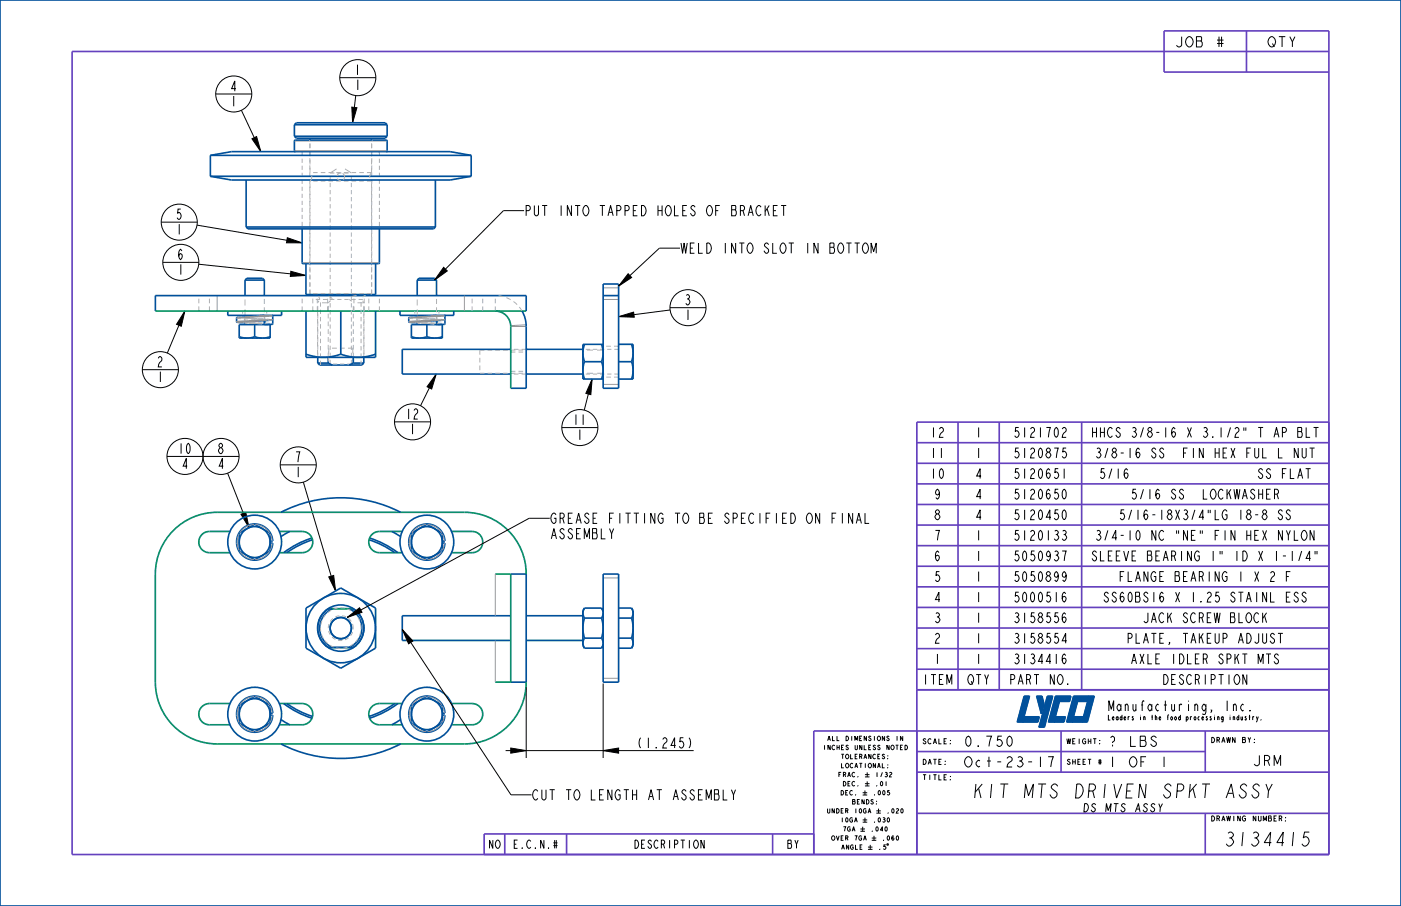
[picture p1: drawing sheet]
<svg xmlns="http://www.w3.org/2000/svg" width="432mm" height="279mm" viewBox="0 0 432 279" stroke-linecap="round" stroke-linejoin="round" font-family="sans-serif">
<path d="M317.3 214.7l-2.1 8h-1.7z" fill="#00509b"/>
<path d="M317.3 214.7l-2.1 8h-1.7z" fill="none" stroke="#00509b" stroke-width=".31"/>
<path d="M315.6 214.7h1.7l-3.8 8z" fill="#00509b"/>
<path d="M315.6 214.7h1.7l-3.8 8z" fill="none" stroke="#00509b" stroke-width=".31"/>
<path d="M315.6 221.1h4.7l-5.1 1.6z" fill="#00509b"/>
<path d="M315.6 221.1h4.7l-5.1 1.6z" fill="none" stroke="#00509b" stroke-width=".31"/>
<path d="M315.2 222.7l5.1-1.6-.4 1.6z" fill="#00509b"/>
<path d="M315.2 222.7l5.1-1.6-.4 1.6z" fill="none" stroke="#00509b" stroke-width=".31"/>
<path d="M322.8 214.7h1.6l-4.2 9.5z" fill="#00509b"/>
<path d="M322.8 214.7h1.6l-4.2 9.5z" fill="none" stroke="#00509b" stroke-width=".31"/>
<path d="M324.4 214.7l-2.5 9.5h-1.7z" fill="#00509b"/>
<path d="M324.4 214.7l-2.5 9.5h-1.7z" fill="none" stroke="#00509b" stroke-width=".31"/>
<path d="M326.9 214.7l-2.1 8h-1.6z" fill="#00509b"/>
<path d="M326.9 214.7l-2.1 8h-1.6z" fill="none" stroke="#00509b" stroke-width=".31"/>
<path d="M325.3 214.7h1.6l-3.7 8z" fill="#00509b"/>
<path d="M325.3 214.7h1.6l-3.7 8z" fill="none" stroke="#00509b" stroke-width=".31"/>
<path d="M325.2 221.1h3.1l-3.5 1.6z" fill="#00509b"/>
<path d="M325.2 221.1h3.1l-3.5 1.6z" fill="none" stroke="#00509b" stroke-width=".31"/>
<path d="M324.8 222.7l3.5-1.6-.4 1.6z" fill="#00509b"/>
<path d="M324.8 222.7l3.5-1.6-.4 1.6z" fill="none" stroke="#00509b" stroke-width=".31"/>
<path d="M326.9 214.7h3.1l-3.5 1.6z" fill="#00509b"/>
<path d="M326.9 214.7h3.1l-3.5 1.6z" fill="none" stroke="#00509b" stroke-width=".31"/>
<path d="M326.5 216.3l3.5-1.6-.4 1.6z" fill="#00509b"/>
<path d="M326.5 216.3l3.5-1.6-.4 1.6z" fill="none" stroke="#00509b" stroke-width=".31"/>
<path d="M330.9 214.7h1.6l-2.1 8z" fill="#00509b"/>
<path d="M330.9 214.7h1.6l-2.1 8z" fill="none" stroke="#00509b" stroke-width=".31"/>
<path d="M330.9 214.7l-.5 8h-1.6z" fill="#00509b"/>
<path d="M330.9 214.7l-.5 8h-1.6z" fill="none" stroke="#00509b" stroke-width=".31"/>
<path d="M332.5 214.7h3.2l-3.6 1.6z" fill="#00509b"/>
<path d="M332.5 214.7h3.2l-3.6 1.6z" fill="none" stroke="#00509b" stroke-width=".31"/>
<path d="M332.1 216.3l3.6-1.6-.5 1.6z" fill="#00509b"/>
<path d="M332.1 216.3l3.6-1.6-.5 1.6z" fill="none" stroke="#00509b" stroke-width=".31"/>
<path d="M337.2 214.7l-2.1 8h-1.6z" fill="#00509b"/>
<path d="M337.2 214.7l-2.1 8h-1.6z" fill="none" stroke="#00509b" stroke-width=".31"/>
<path d="M335.7 214.7h1.5l-3.7 8z" fill="#00509b"/>
<path d="M335.7 214.7h1.5l-3.7 8z" fill="none" stroke="#00509b" stroke-width=".31"/>
<path d="M330.8 221.1h3.2l-3.6 1.6z" fill="#00509b"/>
<path d="M330.8 221.1h3.2l-3.6 1.6z" fill="none" stroke="#00509b" stroke-width=".31"/>
<path d="M330.4 222.7l3.6-1.6-.5 1.6z" fill="#00509b"/>
<path d="M330.4 222.7l3.6-1.6-.5 1.6z" fill="none" stroke="#00509b" stroke-width=".31"/>
<path d="M321.1 214.7l.7 2.4-.8 3z" fill="#00509b"/>
<path d="M321.1 214.7l.7 2.4-.8 3z" fill="none" stroke="#00509b" stroke-width=".31"/>
<path d="M319.5 214.7h1.6l-.1 5.4z" fill="#00509b"/>
<path d="M319.5 214.7h1.6l-.1 5.4z" fill="none" stroke="#00509b" stroke-width=".31"/>
<g fill="none" stroke="#6441be" stroke-width=".51">
<path d="M384.2 9.5v12.7M409.6 15.9h-387.4v247.6h387.4v-254h-50.8v12.7h50.8M282.6 136.5h127M295.3 130.2v82.5M308 130.2v82.5M333.4 130.2v82.5M409.6 130.2h-127v133.3M282.6 155.6h127M282.6 149.2h127M282.6 142.9h127M282.6 174.6h127M282.6 168.3h127"/>
<path d="M282.6 161.9h127M282.6 193.7h127M282.6 187.3h127M282.6 181h127M282.6 212.7h127M282.6 206.4h127M282.6 200h127M282.6 231.8h88.9M282.6 238.1h127M327 225.4v12.7M371.5 225.4v12.7M409.6 225.4h-158.8v38.1"/>
<path d="M155.6 257.2v6.3M174.6 257.2v6.3M238.1 257.2v6.3M250.8 257.2h-101.6v6.3M282.6 250.8h127M371.5 250.8v12.7"/>
</g>
<path d="M108.4 33l1.6 .2-1.3 4.7zM77.6 42.8l1.5-.7 1.3 4.7zM88.6 73.3l4.5 1.6h-4.8zM57 95.9l-1.1 4.7-1.5-.6zM89.6 83.7l4.7 1.2-4.8 .3zM190.7 97.7l4.6-1.4 .2 1.5zM134.4 115.4l-1.4 4.6-1.4-.7zM182.5 116.9l-.4 4.8-1.5-.4zM74.3 158.6l1.5-.6 1 4.7zM101.3 177.9l1.5-.4 .6 4.8z" fill="#000"/>
<g fill="none" stroke="#000" stroke-width=".31">
<path d="M66.5 29h11.1M74.4 34l6 12.8M104.7 24h11.1M108.4 33l1.6 .2-1.3 4.7zM109.6 29.5l-.9 8.4M77.6 42.8l1.5-.7 1.3 4.7zM49.7 68.5h11.1M60.7 69.4l32.4 5.5M88.6 73.3l4.5 1.6h-4.8zM50.2 80.9h11.1M57 95.9l-1.1 4.7-1.5-.6zM57 95.9l-5.4 13"/>
<path d="M61.3 81.5l33 3.4M89.6 83.7l4.7 1.2-4.8 .3zM190.7 97.7l4.6-1.4 .2 1.5zM206.5 94.9h11.1M206.5 95.6l-15.8 2.1M43.9 114h11.1M134.4 115.4l-1.4 4.6-1.4-.7zM134.4 115.4l-4.8 9.7M182.5 116.9l-.4 4.8-1.5-.4zM182.5 116.9l-2.4 9.6M121.6 130.1h11.1M173.2 131.9h11.1"/>
<path d="M51.5 140.8h22.2M70.2 145.9l6.6 16.8M74.3 158.6l1.5-.6 1 4.7zM86.4 143.4h11.1M93.5 148.7l9.9 33.6M101.3 177.9l1.5-.4 .6 4.8z"/>
<circle cx="72" cy="29" r="5.6"/>
<circle cx="110.3" cy="24" r="5.6"/>
<circle cx="55.2" cy="68.5" r="5.6"/>
<circle cx="55.7" cy="80.9" r="5.6"/>
<circle cx="212" cy="94.9" r="5.6"/>
<circle cx="49.4" cy="114" r="5.6"/>
<circle cx="127.2" cy="130.1" r="5.6"/>
<circle cx="178.7" cy="131.9" r="5.6"/>
<circle cx="57" cy="140.8" r="5.6"/>
<circle cx="68.1" cy="140.8" r="5.6"/>
<circle cx="91.9" cy="143.4" r="5.6"/>
</g>
<path d="M0 0h431.8v279.4h-431.8zM319.5 214.7h1.6l.7 2.4-.8 3zM322.8 214.7h1.6l-2.5 9.5h-1.7zM326.5 216.3h3.1l.4-1.6h-4.7l-2.1 8h4.7l.4-1.6h-3.1M326.9 214.7l-2.1 8M330.9 214.7h6.3l-2.1 8h-6.3zM332.1 216.3h3.1M332.5 214.7l-2.1 8M335.7 214.7l-2.2 8M315.6 221.1h4.7l-.4 1.6h-6.4l2.1-8h1.7l-2.1 8M330.8 221.1h3.2" fill="none" stroke="#00509b" stroke-width=".51"/>
<!-- layer: 0_COMPONENTS -->
<g fill="none" stroke="#00915f" stroke-width=".51">
<path d="M47.9 95.9h114.3M152.7 95.9a4.8 4.8 0 0 1 4.7 4.8v19M70.9 163.9h-6.4a3.3 3.3 0 0 0-3.2 3.3 3.3 3.3 0 0 0 3.2 3.2h6.4M86.1 163.9h7a3.3 3.3 0 0 1 3.3 3.3 3.3 3.3 0 0 1-3.3 3.2h-7M124 163.9h-7.1a3.3 3.3 0 0 0-3.2 3.3 3.3 3.3 0 0 0 3.2 3.2h7.1M139.2 163.9h6.3a3.3 3.3 0 0 1 3.3 3.3 3.3 3.3 0 0 1-3.3 3.2h-6.3M152.7 177h4.7v33.4h-4.7M162.2 177a19 19 0 0 0-19.1-19h-76.2a19 19 0 0 0-19 19v33.4a19 19 0 0 0 19 19h76.2a19 19 0 0 0 19.1-19M101.2 199.7h7.7M101.2 187.7h7.7M70.9 217h-6.4a3.3 3.3 0 0 0-3.2 3.2 3.3 3.3 0 0 0 3.2 3.3h6.4M86.1 217h7a3.3 3.3 0 0 1 3.3 3.2 3.3 3.3 0 0 1-3.3 3.3h-7"/>
<path d="M124 217h-7.1a3.3 3.3 0 0 0-3.2 3.2 3.3 3.3 0 0 0 3.2 3.3h7.1M139.2 217h6.3a3.3 3.3 0 0 1 3.3 3.2 3.3 3.3 0 0 1-3.3 3.3h-6.3"/>
</g>
<g fill="none" stroke="#00509b" stroke-width=".51">
<path d="M90.7 38.5l.6-.6h27.4l.6 .6M90.7 38.5v3.5M90.7 38.5h28.6M119.3 38.5v3.5M64.8 47.9v6.5M64.8 54.4l6.5 1.1h67.4l6.5-1.1M64.8 54.4h80.4M64.8 47.9h80.4M64.8 47.9l6.5-1.1h67.4l6.5 1.1M75.9 55.5v14.5M90.7 42l.6 .6h27.4l.6-.6M90.7 42h28.6"/>
<path d="M91 46.8l-.3-.3v-3l.3-.3h28l.3 .3v3l-.3 .3M95.5 42.6v.6M114.5 42.6v.6M134.2 55.5v14.5M145.2 47.9v6.5M75.9 70l.5 .6h57.2l.6-.6M75.9 70h58.3M93.1 70.6v10.4l.3 .3h23.4l.1-10.7M47.9 95.9v-4.7h114.3v4.7M70.2 95.9v1.4h16.6v-1.4M73.4 97.9l-.5 .2v1.1l.5 .2M73.4 97.9h.1"/>
<path d="M73.4 99.4h.1M73.5 99.4h.1M73.5 97.8l-.1 .1M73.5 97.8h.1M73.6 99.4h.1M73.6 97.8h-.1M73.6 97.8h.1M73.7 99.4l1.8 .2M73.7 97.8h-.1M73.8 97.8h-.1M73.9 97.8h-.1M73.9 97.8h.1"/>
<path d="M75.5 86.4v4.8M75.5 97.3v.4M75.5 99.3v.8M75.5 86.4l.6-.6h4.8l.6 .6M75.5 86.4h6M81.5 97.3l-7.6 .5M81.5 86.4v4.8M81.5 98.9v1.2M81.6 98.9l.1 1.2M83.9 97.3l.2 .1-.1 1.2M84 98.6h.1M84 98.6v1.4l-2.3 .1"/>
<path d="M84 98.6l-8.7 .8M94.3 81.3v9.5h21.5v-9.5M94.3 95.9v14.3M95.8 90.8l.3 .4M105 95.9v13.3M114.3 90.8l-.4 .4M115.7 95.9v14.3M123.3 95.9v1.4h16.6v-1.4M126.4 97.9l-.4 .2v1.1l.5 .2M126.5 97.9h-.1M126.5 97.9h.1M126.5 99.4h.1"/>
<path d="M126.6 99.4h.1M126.6 97.8h.1M126.6 99.4l.3 .1M126.8 97.8h-.2M126.8 97.8h.1M126.9 99.5h.1M126.9 99.5l1.7 .1M127 97.8h-.2M127 97.8h.1M128.6 86.4h5.9M128.6 86.4l.6-.6h4.8l.5 .6M128.6 86.4v4.8"/>
<path d="M128.6 97.3v.4M128.6 99.3v.8M129.3 99.2l-.9 .2M129.3 99.2h.1M134.5 97.3l-7.5 .5M134.5 86.4v4.8M134.5 98.9v1.2M134.7 98.9v1.2M137 97.3l.1 .1-.1 1.2M137 98.6h.1M137 98.6v1.4l-2.3 .1M137 98.6l-7.7 .6"/>
<path d="M160.9 95.9l.9 2 .4 2.1v19.7h-4.8M185.9 87.6h4.8v32.1h-4.8zM185.9 91.2h4.8M73.7 103.8l2.4 .5 2.4-.5M73.7 100.1h9.6v4.2h-9.6zM78.5 103.8l2.4 .5 2.4-.5M78.5 100.1v3.7M81.5 100l.2 .1M81.7 100.1h.1M94.3 109.2l.1 .1a15.5 15.5 0 0 0 10.6-.1M94.3 110.2h.1M94.3 110.2h21.4"/>
<path d="M97.9 112l.6 .6h13l.6-.6M97.9 112h3.3M97.9 110.2v1.8M101.2 112l1.2 .6M101.2 110.2v1.8M105 109.2l.1 .1a15.5 15.5 0 0 0 10.6-.1M108.9 112l-1.3 .6M108.9 112h3.2M108.9 110.2v1.8M112.1 110.2v1.8M115.7 110.2h.1M126.8 103.8l2.4 .5 2.4-.5"/>
<path d="M126.8 100.1h9.5v4.2h-9.5zM131.6 103.8l2.3 .5 2.4-.5M131.6 100.1v3.7M134.5 100l.2 .1M134.7 100.1h.1M157.4 107.7h-33.4v7.7h33.4M162.2 115.4h17.4M162.2 107.7h17.4M179.6 106.2v10.7M179.6 116.9h.1M179.7 106.2h6.2M179.7 106.2h-.1"/>
<path d="M180.1 111.5l-.4 2.7 .4 2.7M180.1 106.2l-.4 2.7 .4 2.6M180.1 111.5h5.3M185.4 106.2l.5 2.7-.5 2.6M185.4 111.5l.5 2.7-.5 2.7M185.9 116.9h-6.2M190.7 106.2h4.4v10.7h-4.4M190.7 111.5h3.9M194.6 106.2l.5 2.7-.5 2.6M194.6 111.5l.5 2.7-.5 2.7M86.6 158a40.2 40.2 0 0 1 36.9 0M73.7 164.4l4.8-2.7 4.8 2.7v5.5l-4.8 2.8-4.8-2.8z"/>
<path d="M83.3 166.9h.8l-.1-.9-.5-1.4-.9-1.2-2-1.4-2.2-.4-2.2 .5-1.7 1.2-1.2 1.8-.4 2.2 .5 2.1 1.1 1.7 1.8 1.2 2 .4 2.3-.4 1.9-1.3 .9-1.3 .5-1.3 .2-.9h-.8M89.3 163.9l-2.7 1.6M96.1 165.9a29.2 29.2 0 0 0-8.7 4.5M96.3 166.5a28.6 28.6 0 0 0-7.9 3.9M113.7 166.5a28.6 28.6 0 0 1 8 3.9M113.9 165.9a29.2 29.2 0 0 1 8.7 4.5M120.8 163.9l2.7 1.6M126.8 164.4l4.8-2.7 4.7 2.7v5.5l-4.7 2.8-4.8-2.8zM136.3 166.9h.8l-.1-.9-.5-1.4-.8-1.2-2-1.4-2.3-.4-2.1 .5-1.8 1.2-1.1 1.8-.4 2.2 .4 2.1 1.2 1.7 1.8 1.2 2 .4 2.3-.4 1.9-1.3 .9-1.3 .5-1.3 .1-.9h-.8M157.4 177h4.8v33.4h-4.8M185.9 177h4.8v33.4h-4.8zM94.3 187.5l10.7-6.2 10.7 6.2v12.4l-10.7 6.2-10.7-6.2z"/>
<path d="M101.1 199.7h7.9M101.1 187.7h7.9M101.2 187.7a7.1 7.1 0 0 0 0 12M102.4 187.7a6.5 6.5 0 0 0-3.9 6 6.5 6.5 0 0 0 3.9 6M104.9 197h.3M107.6 187.7a6.5 6.5 0 0 1 3.9 6 6.5 6.5 0 0 1-3.9 6M108.9 187.7a7.1 7.1 0 0 1 0 12M157.4 189.9h-33.4v7.6h33.4M162.2 197.5h17.4M162.2 189.9h17.4M180.1 190.6l-.4 3.1 .4 3.1M180.1 187.5l-.4 1.6 .4 1.5"/>
<path d="M180.1 196.8l-.4 1.5 .4 1.6M180.1 199.9h5.3M180.1 196.8h5.3M180.1 190.6h5.3M180.1 187.5h5.3M180.1 187.5l-.5 .9v10.6l.5 .9M185.4 196.8l.5 1.5-.5 1.6M185.4 190.6l.5 3.1-.5 3.1M185.4 187.5l.5 1.4M185.4 187.5l.5 .9M185.9 188.9v.1M185.9 189l-.5 1.6"/>
<path d="M185.9 199l-.5 .9M190.7 199.9h3.9M190.7 196.8h3.9M190.7 190.6h3.9M190.7 187.5h3.9M194.6 190.6l.5 3.1-.5 3.1M194.6 187.5l.5 1.6-.5 1.5M194.6 196.8l.5 1.5-.5 1.6M194.6 187.5l.5 .8v10.8l-.5 .8M73.7 217.5l4.8-2.8 4.8 2.8v5.5l-4.8 2.7-4.8-2.7zM83.3 219.9h.8l-.1-.8-.5-1.4-.9-1.3-2-1.3-2.2-.4-2.2 .4-1.7 1.3-1.2 1.8-.4 2.1 .5 2.1 1.1 1.8 1.8 1.2 2 .4 2.3-.4 1.9-1.3 .9-1.3 .5-1.3 .2-1h-.8M87.4 217a29.2 29.2 0 0 0 8.7 4.5"/>
<path d="M88.4 217a28.6 28.6 0 0 0 7.9 3.9M121.7 217a28.6 28.6 0 0 1-8 3.9M122.6 217a29.2 29.2 0 0 1-8.7 4.5M126.8 217.5l4.8-2.8 4.7 2.8v5.5l-4.7 2.7-4.8-2.7zM136.3 219.9h.8l-.1-.8-.5-1.4-.8-1.3-2-1.3-2.3-.4-2.1 .4-1.8 1.3-1.1 1.8-.4 2.1 .4 2.1 1.2 1.8 1.7 1.2 2.1 .4 2.3-.4 1.9-1.3 .9-1.3 .5-1.3 .1-1h-.8M86.6 229.4a40.2 40.2 0 0 0 36.9 0M86.6 221.9l2.7 1.6M123.5 221.9l-2.7 1.6"/>
<circle cx="78.5" cy="167.2" r="8.3"/>
<circle cx="78.5" cy="167.2" r="4.8"/>
<circle cx="131.6" cy="167.2" r="8.3"/>
<circle cx="131.6" cy="167.2" r="4.8"/>
<circle cx="105" cy="193.7" r="10.7"/>
<circle cx="105" cy="193.7" r="7.1"/>
<circle cx="105" cy="193.7" r="3.3"/>
<circle cx="78.5" cy="220.2" r="8.3"/>
<circle cx="78.5" cy="220.2" r="4.8"/>
<circle cx="131.6" cy="220.2" r="8.3"/>
<circle cx="131.6" cy="220.2" r="4.8"/>
</g>
<g fill="none" stroke="#9196a0" stroke-width=".31">
<path d="M90.7 46.5h28.6M90.7 43.5h28.6M66.9 91.2v4.7M74.8 97.8h.1M80 99l-4.8 .4 .3 .1M80 99h.1M80.1 99h-.1M81.5 99.9h.1M81.5 97.3l-4.6 .3M82.2 98.8l-9.1 .5 1.7 .2M83.9 97.3l-9.1 .5M84.1 98.5l-11.2 .7"/>
<path d="M84.1 97.4l-11.2 .7M93.1 81h23.8M127.9 97.8h.1M133.1 99l-4.8 .4 .3 .1M133.1 99h.1M133.2 99h-.1M134.5 99.9h.2M134.6 97.3l-4.7 .3M135.3 98.8l-9.1 .5 1.7 .2M137 97.3l-9.1 .5M137.1 98.5l-11.1 .7M137.1 97.4l-11.1 .7"/>
<path d="M143.1 91.2v4.7M185.9 92.3h4.8M185.9 88.8h4.8M157.4 100.7h4.8M162.2 100.2l-4.8 .2M185.9 118.5h4.8M73.7 164.6l-.4 1.2-.2 1.4 .2 1.3 .4 1.2M73.9 170l.8 1 1.1 .8 1.2 .6 1.3 .2M78.3 161.8l-1.3 .2-1.2 .5-1.1 .8-.8 1M78.7 161.8l1.3 .2 1.2 .5 1.1 .8 .8 1M83.1 170l-.8 1-1.1 .8-1.2 .6-1.3 .2M83.3 164.6l.6 2.3"/>
<path d="M83.9 167.5l-.6 2.2M126.8 164.6l-.5 1.2-.1 1.4 .1 1.3 .5 1.2M127 170l.8 1 1.1 .8 1.2 .6 1.3 .2M131.4 161.8l-1.3 .2-1.2 .5-1.1 .8-.8 1M131.7 161.8l1.3 .2 1.3 .5 1 .8 .9 1M136.2 170l-.9 1-1 .8-1.3 .6-1.3 .2M136.3 164.6l.7 2.3M137 167.5l-.7 2.2M152.7 177v12.9M185.9 178.2h4.8M152.7 197.5v12.9M73.7 217.7l-.4 1.2-.2 1.4 .2 1.3 .4 1.2"/>
<path d="M78.3 214.8l-1.3 .2-1.2 .6-1.1 .8-.8 1M78.7 214.8l1.3 .2 1.2 .6 1.1 .8 .8 1M83.3 217.7l.6 2.2M126.8 217.7l-.5 1.2-.1 1.4 .1 1.3 .5 1.2M131.4 214.8l-1.3 .2-1.2 .6-1.1 .8-.8 1M131.7 214.8l1.3 .2 1.3 .6 1 .8 .9 1M136.3 217.7l.7 2.2M185.9 209.2h4.8M73.9 223.1l.8 1 1.1 .8 1.2 .5 1.3 .2M83.1 223.1l-.8 1-1.1 .8-1.2 .5-1.3 .2M83.9 220.5l-.6 2.3M127 223.1l.8 1 1.1 .8 1.2 .5 1.3 .2"/>
<path d="M136.2 223.1l-.9 1-1 .8-1.3 .5-1.3 .2M137 220.5l-.7 2.3"/>
</g>
<g fill="none" stroke="#afafb4" stroke-width=".31">
<path d="M93.1 46.8v1.3M93.1 48.9v1.3M93.1 51.1v1.3M93.1 53.3v1.3M93.1 55.4v1.3M93.1 57.6v1.3M93.1 59.8v1.3M95.4 43.3h.1M95.4 43.3l.1 .1M95.5 43.4h.1M95.5 43.5h.1M95.5 44.4v1.3"/>
<path d="M95.5 46.6v1.3M95.5 48.8v1.3M95.5 51v1.3M95.5 53.2v1.3M95.5 55.4v1.3M95.5 57.6v1.3M95.5 59.8v1.3M95.5 55.8h.1M95.5 44.2v1.5M95.5 46.7v1.5M95.5 49.2v1.5M95.5 51.7v1.5"/>
<path d="M95.5 56.7v1.3M95.5 58.9v1.3M96.1 54.2l-.1 .9-.5 .7M96.5 55.8h1.4M96.5 53.2h1.4M98.9 55.8h1.4M98.9 53.2h1.4M101.2 55.8h1.5M101.2 53.2h1.5M101.8 53.4h.1M101.8 54.2v1.3M101.8 56.4v1.3"/>
<path d="M101.8 58.6v1.3M101.8 53.4h1.3M103.6 55.8h1.4M103.6 53.2h1.4M103.7 52.1l-1.9 1.3M103.9 53.4h1.3M106 55.8h1.4M106 53.2h1.4M106.1 53.4h1.3M106.3 52.1l2 1.3M108.3 53.4h.1M108.3 54.2v1.3"/>
<path d="M108.3 56.4v1.3M108.3 58.6v1.3M108.3 55.8h1.5M108.3 53.2h1.5M110.7 55.8h1.4M110.7 53.2h1.4M113.1 55.8h1.4M113.1 53.2h1.4M114.5 55.8h.1M114.5 53.2l-.5 .8v.8M114.5 44.2v1.5M114.5 46.7v1.5"/>
<path d="M114.5 49.2v1.5M114.5 51.7v1.5M114.5 56.7v1.3M114.5 58.9v1.3M114.6 43.5h.1M114.6 44.4v1.3M114.6 46.6v1.3M114.6 48.8v1.3M114.6 51v1.3M114.6 53.2v1.3M114.6 55.4v1.3M114.6 57.6v1.3"/>
<path d="M114.6 59.8v1.3M114.7 43.3h-.1M114.7 43.2v.1M114.8 43.2h-.1M114.8 43.2h.1M114.9 43.2h-.1M116.9 46.8v1.3M116.9 48.9v1.3M116.9 51.1v1.3M116.9 53.3v1.3M116.9 55.4v1.3M116.9 57.6v1.3"/>
<path d="M116.9 59.8v1.3M93.1 61.9v1.3M93.1 64.1v1.3M93.1 66.3v1.3M93.1 68.4v1.3M93.1 70.6h.1M95.5 62v1.4M95.5 64.2v1.4M95.5 66.4v1.4M95.5 68.6v1.4M95.5 70.9v1.3M95.5 73.1v1.3"/>
<path d="M95.5 75.3v1.3M95.5 77.5v1.3M95.5 79.7v1.3M95.5 61v1.3M95.5 63.2v1.3M95.5 65.4v1.3M95.5 67.6v1.3M95.5 69.7v1.3M95.5 71.9v1.3M95.5 74.1v1.3M95.5 76.2v1.3M95.5 78.4v1.3"/>
<path d="M101.8 60.8v1.3M101.8 63v1.3M101.8 65.1v1.3M101.8 67.3v1.3M101.8 69.5v1.3M101.8 71.7v1.3M101.8 73.9v1.3M101.8 76v1.4M101.8 78.2v1.3M108.3 60.8v1.3M108.3 63v1.3M108.3 65.1v1.3"/>
<path d="M108.3 67.3v1.3M108.3 69.5v1.3M108.3 71.7v1.3M108.3 73.9v1.3M108.3 76v1.4M108.3 78.2v1.3M114.5 61v1.3M114.5 63.2v1.3M114.5 65.4v1.3M114.5 67.6v1.3M114.5 69.7v1.3M114.5 71.9v1.3"/>
<path d="M114.5 74.1v1.3M114.5 76.2v1.3M114.5 78.4v1.3M114.6 79.7v1.3M114.6 62v1.4M114.6 64.2v1.4M114.6 66.4v1.4M114.6 68.6v1.4M114.6 70.9v1.3M114.6 73.1v1.3M114.6 75.3v1.3M114.6 77.5v1.3"/>
<path d="M116.9 61.9v1.3M116.9 64.1v1.3M116.9 66.3v1.3M116.9 68.4v1.3M116.9 70.6h.1M61.3 92.1v1.4M61.3 94.5v1.4M64.5 92.1v1.4M64.5 94.5v1.4M72.9 99.2h.1M72.9 98.1h.1M73 99.2h.1"/>
<path d="M73 98.2h.1M73.1 98.2h.1M73.1 99.2h.1M73.2 99.2h.1M73.2 98.2h.1M73.2 99.2l1 .1M73.2 98.2l1 .1M73.2 97.9h.1M73.3 97.9h-.1M73.3 97.9h.1M73.4 97.9h-.1M74 98.1l1.6 .1"/>
<path d="M74.8 95.9v.8M74.8 99.5l1.2 .1M74.8 97.8l-1.4 .1M75.1 99.4h.2M75.1 98.3l1.4 .1M75.3 99.4h1.2M75.3 99.4h.1M75.3 97.9h.1M75.4 98h.1M75.4 99.3h.1M75.4 98v.8M75.4 99.2h.1"/>
<path d="M75.4 98v.1M75.4 98.1h.1M75.4 99.2v.1M75.4 97.9h.1M75.5 97.9h.1M75.5 98.1h.1M75.5 92.4v1.8M75.5 95.4v1.9M75.5 98.4l.1 .9M75.5 99.6h.1M75.5 98h.1M75.5 97.8h.1"/>
<path d="M75.6 98.1h.1M75.6 99.3h.1M75.6 99.5h.1M75.6 99.6h.6M75.7 98.1l1.6 .2M75.7 99.3l.7 .1M75.7 99.5l.2 .1M75.7 98h.1M75.7 98h.2M75.8 98h.1M75.9 99.6h.1M75.9 98h.3"/>
<path d="M75.9 98h.1M76 99.6h.1M76 99.6h.2M76.1 99.6h.2M76.2 98l.7 .1M76.3 99.6h.1M76.3 98h.1M76.4 99.4l.9 .1M76.5 98.1h.1M76.7 98.2l1.6 .1M76.7 99.6l.5 .1M76.7 98.1h.4"/>
<path d="M76.9 99.7h.1M76.9 97.6l-1.4 .2M77 98.1h.1M77.1 99.6l1.3 .1M77.2 99.7l1.1 .1M77.2 98.1l2.1 .2M77.3 98.3h.1M77.3 99.5h.1M77.4 99.5h1.3M77.4 98.4l1.3 .1M78.5 99.8h.2M78.5 98.9l-1.9 .1"/>
<path d="M78.5 97.7l-1.9 .1M78.5 98.4h.1M78.5 99.6h.1M78.5 98.4l1.8 .1M78.5 99.6l1.8 .1M78.8 99.8h.6M79.3 99.8l.7 .1M79.3 99.7l1.4 .1M79.4 98.3l1.4 .1M79.6 99.5l1.3 .1M79.6 98.5l1.3 .1M79.6 98.3h.4"/>
<path d="M79.8 98.8h-.1M79.8 97.6h-.1M79.8 99.9h.4M80.1 99.9h.7M80.3 98.3l.4 .1M80.7 98.4h.1M80.8 98.4h.8M80.8 98.4h.2M80.8 98.4h.1M80.9 98.4h.1M81.2 98.7l-1.4 .1M81.2 97.5l-1.4 .1"/>
<path d="M81.2 98.6v.1M81.2 97.4v.1M81.3 98.9h-.5M81.3 98.8v.1M81.4 98.8h-.1M81.4 98.8h.1M81.4 98.6h-.2M81.4 97.4h-.2M81.5 98.8h-.1M81.5 98.6h-.1M81.5 97.4h-.1M81.5 92.2v1.5"/>
<path d="M81.5 94.8v1.5M81.5 97.3v1.6M81.5 98.5h.1M81.5 98.7h.1M81.5 98.8h.1M81.5 98.6h.1M81.5 97.4h.1M81.6 98.6h-.1M81.6 97.4h-.1M81.6 98.5h.1M81.6 97.2h-.1M81.6 97.4h.1"/>
<path d="M81.6 98.6h.1M81.6 98.8h-.1M81.6 97.8v.8M81.6 98.7v.1M81.6 97.3v.1M81.6 98.7h.1M81.6 97.3h.1M81.6 98.8h.1M81.6 99.8l1.4 .1M81.6 97.2h.1M81.7 98.5h.1M81.7 97.2h.1"/>
<path d="M81.7 98.8h.1M81.7 98.7h.1M81.7 98.4h.3M81.8 98.5h.1M81.8 98.7h.1M81.8 97.2h1.2M81.8 99.6h.1M81.8 98.6h.1M81.9 99.6l1.2 .1M81.9 98.6l1.2 .1M82.1 98.4h.1M82.1 98.4l.3 .1"/>
<path d="M82.2 95.9v.8M82.2 98.5h.4M82.4 98.5h.2M82.4 98.5h.4M82.4 98.5h.1M82.5 98.5h.1M82.6 98.6h1.3M82.6 98.5h.1M82.7 98.5h.1M82.7 98.5h.2M82.8 98.5h.5M83.1 99.7h.1"/>
<path d="M83.1 98.7h.1M83.3 98.5h.1M83.4 98.5l.2 .1M83.4 98.7l-.5 .1M83.4 98.7h.1M83.5 98.7h-.1M83.5 98.7h.1M83.6 98.6h.1M83.6 98.7h-.1M83.6 98.7h.1M83.7 98.7h-.1M83.7 98.7h.1"/>
<path d="M83.8 98.6h.1M83.8 98.7h.1M83.9 98.6h.1M83.9 98.7h-.1M83.9 98.7h.1M83.9 98.7h-1.3M84 98.6h.1M84.1 98.8h.1M84.1 99.8h.1M93.1 92.1v1.4M93.1 94.5v1.4M95.2 81.3h.1"/>
<path d="M95.3 81.3h.1M95.4 81.2l-.1 .1M95.4 81.2h.1M95.5 82.2v1.5M95.5 84.6v1.5M95.5 87v1.4M95.5 89.4v1.4M95.5 80.6v1.3M95.5 82.7v1.4M95.5 84.9v1.3M95.5 87.1v1.3M95.5 89.3v1.3"/>
<path d="M95.6 90.7l.2 .1M96.4 92.1v1.4M96.4 94.5v1.4M96.5 90.6h1.4M97.3 92.3h1.4M97.8 92.1v1.4M97.8 94.5v1.4M97.9 95.9v1.4M97.9 98.3v1.4M97.9 93.4h.1M97.9 94.3v1.5M97.9 96.7v1.5"/>
<path d="M97.9 99.1v1.5M98 91.4l.5 .9M98.3 92.8l-.4 .6M98.8 92.3h.1M98.8 93.2v1.4M98.8 95.5v1.3M98.8 97.7v1.4M98.8 100v1.3M98.9 90.6h1.4M99.2 93.4h2M99.5 92.3h1.4M101 92.1v1.4"/>
<path d="M101 94.5v1.4M101.2 93.4h.1M101.2 94.3v1.5M101.2 96.7v1.5M101.2 99.1v1.5M101.2 91.3h.1M101.2 90.6h1.5M101.2 91.3l.1 .1M101.3 91.4h.1M101.4 91.4l.1 .1M101.5 91.5h.1M101.6 91.5h.1"/>
<path d="M101.7 91.5h.1M101.7 91.5l.1 .1M101.7 92.3h1.4M101.8 80.4v1.3M101.8 82.6v1.3M101.8 84.8v1.3M101.8 87v1.3M101.8 89.1v1.4M101.8 91.3v1.3M101.8 93.5v1.3M101.8 95.7v1.3M101.8 97.9v1.3"/>
<path d="M101.8 91.6h.1M101.8 91.6l.1 .1M101.8 92.8l-.6 .6M101.9 92.7l-.1 .1M101.9 91.7h.1M102 91.7h.1M102 91.8h.1M102.1 91.8h.1M102.1 91.8v.1M102.2 91.9h.1M102.2 91.9v.1M102.2 92h.1"/>
<path d="M102.3 92h.1M102.3 92.1h.1M102.4 92.1h.1M102.4 92.1v.1M102.4 92.2h.1M102.4 92.3h.1M103.6 90.6h1.4M103.9 92.3h1.3M106 90.6h1.4M106.1 92.3h1.3M107.7 92.3l.7 .6M107.7 92.3h.1"/>
<path d="M108.3 80.4v1.3M108.3 82.6v1.3M108.3 84.8v1.3M108.3 87v1.3M108.3 89.1v1.4M108.3 91.3v1.3M108.3 93.5v1.3M108.3 95.7v1.3M108.3 97.9v1.3M108.3 92.3h1.3M108.3 91.5v.1M108.3 90.6h1.5"/>
<path d="M108.4 91.5h-.1M108.4 91.5h.1M108.5 91.5h-.1M108.5 91.5h.1M108.6 91.4l-.1 .1M108.6 91.4h.1M108.7 91.4h-.1M108.7 91.4h.1M108.9 91.3l-.2 .1M108.9 93.4h.1M108.9 94.3v1.5M108.9 96.7v1.5"/>
<path d="M108.9 99.1v1.5M108.9 91.3h.1M109 91.3h-.1M109 91.3h.1M109.1 91.3h-.1M109.1 92.1v1.4M109.1 94.5v1.4M109.1 91.2v.1M109.2 91.2h-.1M109.2 91.2h.1M109.3 91.2h-.1M109.3 91.2h.1"/>
<path d="M109.4 91.2h-.1M109.4 91.2h.1M109.5 91.2h-.1M109.5 91.2h.1M109.6 91.2h-.1M109.6 91.2h.1M109.7 91.2h-.1M109.7 91.2h.1M109.8 91.2h-.1M109.8 91.2h.1M109.9 91.2h-.1M110.2 93.4h1.9"/>
<path d="M110.5 92.3h1.3M110.7 90.6h1.4M111.3 92.3h.1M111.3 93.2v1.4M111.3 95.5v1.3M111.3 97.7v1.4M111.3 100v1.3M111.8 92.8l.3 .6M112.1 93.4h.1M112.1 94.3v1.5M112.1 96.7v1.5M112.1 99.1v1.5"/>
<path d="M112.2 95.9v1.4M112.2 98.3v1.4M112.3 92.1v1.4M112.3 94.5v1.4M112.7 91.2l-.9 .4M113.7 92.1v1.4M113.7 94.5v1.4M114.4 90.7l-.1 .1M114.5 89.3v1.3h-1.4M114.5 80.6v1.3M114.5 82.7v1.4M114.5 84.9v1.3"/>
<path d="M114.5 87.1v1.3M114.6 82.2v1.5M114.6 84.6v1.5M114.6 87v1.4M114.6 89.4v1.4M114.6 81v.1M114.6 81.1h.1M114.6 81.1v.1M114.6 81.2h.1M116.9 92.1v1.4M116.9 94.5v1.4M126 99.2h.1"/>
<path d="M126 98.1h.1M126 98.1v.1M126.1 99.2h.1M126.1 98.2h.1M126.2 99.2h.1M126.2 98.2h.1M126.3 99.2h.1M126.3 98.2h.1M126.3 99.2l1 .1M126.3 98.2l1 .1M126.3 97.9h.1M126.4 97.9h-.1"/>
<path d="M126.4 97.9h.1M126.5 97.9h-.1M126.5 97.9h.1M127.1 98.1l1.6 .1M127.9 95.9v.8M127.9 99.5l1.2 .1M127.9 97.8l-1.4 .1M128.2 99.4h1.3M128.2 98.3l1.3 .1M128.4 97.9h.1M128.4 98h.1M128.5 99.3h-.1"/>
<path d="M128.5 99.3h.1M128.5 98v.8M128.5 99.2h.1M128.5 98v.1M128.5 98.1h.1M128.5 97.9h.1M128.6 97.9h.1M128.6 99.3h.1M128.6 98.1h.1M128.6 99.6h.1M128.6 92.4v1.8M128.6 95.4v1.9"/>
<path d="M128.6 98.4v.9M128.6 98h.1M128.6 97.8h.1M128.6 99.5h.1M128.7 99.6h.6M128.7 99.5l.4 .1M128.7 98.1h.1M128.7 99.3h.1M128.8 98.1l.2 .1M128.8 99.3l.2 .1M128.8 98h.1M128.9 98h.1"/>
<path d="M129 98.2h.1M129 99.4h.1M129 98l.5 .1M129 98h.1M129 98.2l1.4 .1M129 99.4h.5M129.1 99.6h.1M129.1 99.6h.2M129.3 99.6h.1M129.3 98h.1M129.4 99.6h.1M129.5 99.4l.9 .1"/>
<path d="M129.5 98.1h.4M129.6 98.1h.1M129.8 98.2l1.6 .1M129.8 99.6h.1M129.8 99.6l.5 .1M129.8 98.1h.4M129.9 97.6l-1.3 .2M130.1 98.1h.1M130.1 99.6l1.4 .1M130.2 99.7h.5M130.3 98.1h.3M130.4 98.3h.1"/>
<path d="M130.4 99.5h.1M130.4 99.5h1.4M130.4 98.4l1.4 .1M130.6 99.7l1.2 .1M130.7 98.1l1.7 .2M131.6 98.9l-1.9 .1M131.6 97.7l-1.9 .1M131.6 98.4h.1M131.6 99.6h.1M131.6 98.4l1.8 .1M131.6 99.6l1.8 .1M131.9 99.8h.5"/>
<path d="M132.4 99.8l.7 .1M132.4 99.7l1.4 .1M132.5 98.3l1.3 .1M132.7 99.5l1.3 .1M132.7 98.5l1.3 .1M132.7 98.3h.4M132.9 99.9h.4M133.2 98.3h.1M133.2 99.9h.6M133.2 98.3l.6 .1M133.3 98.3h.1M133.7 99.9h.2"/>
<path d="M133.8 98.4h.1M133.8 98.4h.8M133.8 98.4h.3M133.9 98.4h.1M134 98.4h.1M134.4 98.8l-.5 .1M134.5 98.8h-.1M134.5 98.6l-1.7 .2M134.5 97.4l-1.7 .2M134.5 98.8h.1M134.5 92.2v1.5M134.5 94.8v1.5"/>
<path d="M134.5 97.3v1.6M134.5 98.5h.1M134.6 98.7h.1M134.6 98.6h-.1M134.6 97.4h-.1M134.6 98.5h.1M134.6 97.4h.1M134.6 98.6h.1M134.6 98.8h-.1M134.6 97.2h.1M134.6 98.8h.1M134.7 97.2h-.1"/>
<path d="M134.7 97.4h-.1M134.7 97.8v.8M134.7 98.6h-.1M134.7 98.7v.1M134.7 98.5h.1M134.7 97.4h.1M134.7 97.3v.1M134.7 98.7h.1M134.7 97.3h.1M134.7 98.8h-.1M134.7 99.8l1.4 .1M134.7 98.6h.1"/>
<path d="M134.7 98.8h.1M134.7 97.2h.1M134.8 97.2h.1M134.8 98.8h.1M134.8 98.7h.1M134.8 98.4h.2M134.8 97.2h-.1M134.8 98.5h.1M134.8 97.2h1.3M134.9 99.6h.1M134.9 98.6h.1M134.9 99.6l1.3 .1"/>
<path d="M134.9 98.6l1.3 .1M135.2 98.4h.1M135.2 98.4l.2 .1M135.3 98.5h.1M135.3 95.9v.8M135.4 98.5h.3M135.5 98.5h.1M135.5 98.5h.4M135.6 98.5h.1M135.7 98.6h1.3M135.7 98.5h.1M135.8 98.5h.1"/>
<path d="M135.8 98.5h.6M136.1 97.2h.1M136.2 99.7h.1M136.2 98.7h.1M136.4 98.5h.1M136.5 98.7l-.6 .1M136.5 98.7h.1M136.5 98.5h.1M136.6 98.5v.1M136.6 98.6h.2M136.7 98.7h-.2M136.7 98.7h.1"/>
<path d="M136.8 98.6h.1M136.8 98.7h-.1M136.8 98.7h.1M136.9 98.6h.1M136.9 98.7h.1M137 98.7h-1.3M137 98.6h.1M145.5 92.1v1.4M145.5 94.5v1.4M148.8 92.1v1.4M148.8 94.5v1.4M152.7 92.1v1.4"/>
<path d="M152.7 94.5v1.4M153.6 91.2l1.5 .3M156.1 91.8l1.3 .6M158.3 93l1.1 .9M160.1 94.7l.8 1.2M73.7 103.8l1.4 .4M77.6 104.1l-1.5 .2M78.5 103.8l1.2 .4M79.7 104.2h.1M79.7 104.2h.2M81.7 100.1h.1M82.3 104.1l-1.4 .2"/>
<path d="M82.3 104.1h.1M97.9 100.7v1.4M97.9 103.1v1.4M97.9 105.4v1.5M97.9 107.8v1.5M97.9 101.5v1.5M97.9 104v1.4M97.9 106.4v1.4M97.9 108.8v1.4M98.8 102.2v1.4M98.8 104.5v1.3M98.8 106.7v1.4"/>
<path d="M98.8 109v1.3M98.8 111.2v1.4M101.2 101.5v1.5M101.2 104v1.4M101.2 106.4v1.4M101.2 108.8v1.4M101.2 112.6h.1M101.3 110l-.1 1.5M101.4 107.4l-.1 1.5M101.8 100.1v1.3M101.8 102.2v1.3M101.8 104.4v1.3"/>
<path d="M101.8 106.6v1.3M101.8 108.8v1.3M101.8 111v1.5M102.3 107.4h1.5M102.6 112.3h1.3M104.8 107.4h1.5M104.8 112.3h1.3M107 112.3h1.3M107.2 107.4h1.5l.1 1.5M108.3 112.3v.2M108.3 100.1v1.3M108.3 102.2v1.3"/>
<path d="M108.3 104.4v1.3M108.3 106.6v1.3M108.3 108.8v1.3M108.3 111v1.3M108.8 110v1.5M108.9 101.5v1.5M108.9 104v1.4M108.9 106.4v1.4M108.9 108.8v1.4M111.3 102.2v1.4M111.3 104.5v1.3M111.3 106.7v1.4"/>
<path d="M111.3 109v1.3M111.3 111.2v1.4M112.1 101.5v1.5M112.1 104v1.4M112.1 106.4v1.4M112.1 108.8v1.4M112.2 100.7v1.4M112.2 103.1v1.4M112.2 105.4v1.5M112.2 107.8v1.5M126.8 103.8l1.2 .4M128 104.2h.1"/>
<path d="M128 104.2h.2M130.6 104.1l-1.4 .2M130.6 104.1h.1M131.6 103.8l1.1 .4M132.7 104.2h.1M132.8 104.2h.2M134.5 100h.1M134.7 100.1h.1M135.4 104.1l-1.5 .2M135.4 104.1h.1M147.9 115.1h1.4M147.9 110.4v1.4"/>
<path d="M147.9 112.7v1.5M149.3 108h-1.4v1.4M150.3 115.1h1.4M150.3 108h1.4M152.7 115.1h1.4M152.7 108h1.4M155 115.1h1.5M155 108h1.5M157.4 114.5h1.4M157.4 108.6h1.4M157.4 115.1h1.4M157.4 108h1.4"/>
<path d="M158.4 115.4h1.4M158.4 107.7h1.4M159.8 114.5h1.4M159.8 108.6h1.4M159.8 115.1h1.4M159.8 108h1.4M160.8 115.4h1.4M160.8 107.7h1.4M180.5 115.4h1.4M180.5 107.7h1.4M180.9 115.1h1.9M180.9 108h1.9"/>
<path d="M182.7 115.4h1.4M182.7 107.7h1.4M184 115.1h1.9M184 108h1.9M184.9 115.4h1.4M184.9 107.7h1.4M186.8 116.3h1.5M186.8 106.8h1.5M187.1 115.4h1.4M187.1 107.7h1.4M189.2 116.3h1.5M189.2 106.8h1.5"/>
<path d="M189.3 115.4h1.4M189.3 107.7h1.4"/>
</g>
<path d="M106.2 54.5a1.19 1.19 0 0 0-1.7-1.1 1.19 1.19 0 0 0-.3 2 1.19 1.19 0 0 0 2-.5v-.4M108.9 193.7a3.8 3.8 0 0 0-5.6-3.4 3.8 3.8 0 0 0-.6 6.4 3.8 3.8 0 0 0 6.1-2.2l.1-.8M111.3 193.7a6.2 6.2 0 0 0-9.1-5.6 6.2 6.2 0 0 0-.9 10.7 6.2 6.2 0 0 0 9.9-4.1l.1-1" fill="none" stroke="#afafb4" stroke-width=".31" stroke-dasharray="1.3 .9" stroke-linecap="butt"/>
<!-- layer: 1__REF_DIMS -->
<path d="M157.4 230.7l4.8 .8-4.8 .8zM185.9 231.5l4.8-.8v1.6z" fill="#000"/>
<path d="M162.2 212v21.8M185.9 210.8v23M155.8 231.5h58M157.4 230.7l4.8 .8-4.8 .8zM185.9 231.5l4.8-.8v1.6z" fill="none" stroke="#000" stroke-width=".31"/>
<!-- layer: 2_ALL_NOTES -->
<g fill="none" stroke="#000" stroke-width=".31">
<path d="M161.5 65h-6.3l-21.3 21.4M209.6 76.5h-6.4l-12.5 11.7M240.7 63.4h1.6M136.7 82.4l1.2 1.2-4 2.8zM193.6 84.4l1.1 1.2-4 2.6zM169.4 159.8h-6.3l-56.1 30.6M266.6 158.2v3.2h1.3M107 190.4l3.8-3 .8 1.4zM124 194.1l3.3 3.6-1.4 .8zM124 194.1l33.5 51h6.3M266.6 238.9h1.4M266.6 239.6h1.4"/>
<path d="M267.3 238.2v1.4M388.7 222.1h.1M265.2 255.7h1.4M265.2 256.3h1.4M265.9 244.5h1.4M265.9 245.2h1.4M265.9 252.9h1.4M265.9 253.6h1.4M265.9 255v1.3M266.6 241.7h1.4M266.6 242.4h1.4M266.6 243.8v1.4"/>
<path d="M266.6 252.2v1.4M267.3 241v1.4M268.7 258.4h1.4M268.7 259.1h1.4M269.4 257.7v1.4M270.1 250.1h1.4M270.1 250.8h1.4M270.8 249.4v1.4M267.5 261.2h1.4M267.5 261.9h1.4M268.2 260.5v1.4M273.3 260.3l.4-.1 .1 .3-.3 .2z"/>
</g>
<path d="M136.7 82.4l1.2 1.2-4 2.8zM193.6 84.4l1.1 1.2-4 2.6zM107 190.4l3.8-3 .8 1.4zM124 194.1l3.3 3.6-1.4 .8z" fill="#000"/>
<g font-size="5.6">
<text x="300.6" y="246.1">KIT MTS DRIVEN SPKT ASSY</text>
<text x="377.3" y="260.9">3134415</text>
</g>
<g font-size="4.1">
<text x="362" y="14.5">JOB</text>
<text x="374.4" y="14.5">#</text>
<text x="390.5" y="14.5">QTY</text>
<text x="109.1" y="23.1">1</text>
<text x="70.8" y="28.1">4</text>
<text x="109.2" y="27.7">1</text>
<text x="70.9" y="32.8">1</text>
<text x="54" y="67.7">5</text>
<text x="161.5" y="66.5">PUT INTO TAPPED HOLES OF BRACKET</text>
<text x="54.1" y="72.3">1</text>
<text x="54.5" y="80.1">6</text>
<text x="209.6" y="78.1">WELD INTO SLOT IN BOTTOM</text>
<text x="54.6" y="84.7">1</text>
<text x="210.8" y="94">3</text>
<text x="210.9" y="98.7">1</text>
<text x="48.2" y="113.2">2</text>
<text x="48.3" y="117.8">1</text>
<text x="124.8" y="129.2">12</text>
<text x="176.4" y="131">11</text>
<text x="126" y="133.9">1</text>
<text x="177.6" y="135.6">1</text>
<text x="54.7" y="139.9">10</text>
<text x="66.9" y="139.9">8</text>
<text x="90.7" y="142.5">7</text>
<text x="55.9" y="144.5">4</text>
<text x="67" y="144.5">4</text>
<text x="90.8" y="147.2">1</text>
<text x="169.4" y="161.4">GREASE FITTING TO BE SPECIFIED ON FINAL</text>
<text x="169.4" y="166.2">ASSEMBLY</text>
<text x="341.3" y="219.3">Manufacturing, Inc.</text>
<text x="196" y="230.7">(1.245)</text>
<text x="296.9" y="230.2">0.750</text>
<text x="341.3" y="230.2">?</text>
<text x="347.5" y="230.2">LBS</text>
<text x="296.9" y="236.5">Oct-23-17</text>
<text x="341.3" y="236.5">1</text>
<text x="347.5" y="236.5">OF</text>
<text x="356.8" y="236.5">1</text>
<text x="385.9" y="236.1">JRM</text>
<text x="163.8" y="246.7">CUT TO LENGTH AT ASSEMBLY</text>
</g>
<g font-size="4">
<text x="286.5" y="134.9">12</text>
<text x="300.4" y="134.9">1</text>
<text x="312.4" y="134.9">5121702</text>
<text x="337" y="134.9">HHCS 3/8-16 X 3.1/2&quot; T AP BLT</text>
<text x="286.5" y="141.2">11</text>
<text x="300.4" y="141.2">1</text>
<text x="312.4" y="141.2">5120875</text>
<text x="338.2" y="141.2">3/8-16 SS</text>
<text x="364.3" y="141.2">FIN HEX FUL L NUT</text>
<text x="286.5" y="147.6">10</text>
<text x="300.4" y="147.6">4</text>
<text x="312.4" y="147.6">5120651</text>
<text x="339.4" y="147.6">5/16</text>
<text x="386.9" y="147.6">SS FLAT</text>
<text x="287.7" y="153.9">9</text>
<text x="300.4" y="153.9">4</text>
<text x="312.4" y="153.9">5120650</text>
<text x="348.9" y="153.9">5/16 SS</text>
<text x="370.3" y="153.9">LOCKWASHER</text>
<text x="287.7" y="160.3">8</text>
<text x="300.4" y="160.3">4</text>
<text x="312.4" y="160.3">5120450</text>
<text x="345.3" y="160.3">5/16-18X3/4&quot;LG 18-8 SS</text>
<text x="287.7" y="166.6">7</text>
<text x="300.4" y="166.6">1</text>
<text x="312.4" y="166.6">5120133</text>
<text x="338.2" y="166.6">3/4-10 NC &quot;NE&quot; FIN HEX NYLON</text>
<text x="287.7" y="173">6</text>
<text x="300.4" y="173">1</text>
<text x="312.4" y="173">5050937</text>
<text x="337" y="173">SLEEVE BEARING 1&quot; ID X 1-1/4&quot;</text>
<text x="287.7" y="179.3">5</text>
<text x="300.4" y="179.3">1</text>
<text x="312.4" y="179.3">5050899</text>
<text x="345.3" y="179.3">FLANGE BEARING 1 X 2 F</text>
<text x="287.7" y="185.7">4</text>
<text x="300.4" y="185.7">1</text>
<text x="312.4" y="185.7">5000516</text>
<text x="340.6" y="185.7">SS60BS16 X 1.25 STAINL ESS</text>
<text x="287.7" y="192">3</text>
<text x="300.4" y="192">1</text>
<text x="312.4" y="192">3158556</text>
<text x="352.5" y="192">JACK SCREW BLOCK</text>
<text x="287.7" y="198.4">2</text>
<text x="300.4" y="198.4">1</text>
<text x="312.4" y="198.4">3158554</text>
<text x="347.7" y="198.4">PLATE, TAKEUP ADJUST</text>
<text x="287.7" y="204.7">1</text>
<text x="300.4" y="204.7">1</text>
<text x="312.4" y="204.7">3134416</text>
<text x="348.9" y="204.7">AXLE IDLER SPKT MTS</text>
<text x="284.2" y="211.1">ITEM</text>
<text x="298.1" y="211.1">QTY</text>
<text x="311.2" y="211.1">PART NO.</text>
<text x="358.4" y="211.1">DESCRIPTION</text>
</g>
<g font-size="3.3">
<text x="333.8" y="250.4">DS MTS ASSY</text>
<text x="150.4" y="261.6">NO</text>
<text x="158.2" y="261.6">E.C.N.#</text>
<text x="195.5" y="261.6">DESCRIPTION</text>
<text x="242.5" y="261.6">BY</text>
</g>
<g font-size="2.1">
<text x="341.3" y="222.1">Leaders in the food processing industry.</text>
<text x="284.2" y="229.4">SCALE:</text>
<text x="328.6" y="229.4">WEIGHT:</text>
<text x="373.1" y="229">DRAWN</text>
<text x="382.4" y="229">BY:</text>
<text x="284.2" y="235.8">DATE:</text>
<text x="328.6" y="235.8">SHEET</text>
<text x="338" y="235.8">#</text>
<text x="284.2" y="240.5">TITLE:</text>
<text x="373.1" y="253.2">DRAWING</text>
<text x="385.5" y="253.2">NUMBER:</text>
</g>
<g font-size="1.8">
<text x="253.8" y="231.2">INCHES</text>
<text x="255.1" y="228.4">ALL</text>
<text x="259.2" y="234">TOLERANCES:</text>
<text x="260.6" y="228.4">DIMENSIONS</text>
<text x="263.3" y="231.2">UNLESS</text>
<text x="272.8" y="231.2">NOTED</text>
<text x="275.6" y="228.4">IN</text>
<text x="258.3" y="239.6">FRAC.</text>
<text x="259.2" y="236.8">LOCATIONAL:</text>
<text x="269.7" y="239.6">1/32</text>
<text x="259" y="245.2">DEC.</text>
<text x="259.7" y="242.4">DEC.</text>
<text x="269" y="245.2">.005</text>
<text x="269.6" y="242.4">.01</text>
<text x="254.9" y="250.8">UNDER</text>
<text x="262.6" y="248">BENDS:</text>
<text x="263.1" y="250.8">10GA</text>
<text x="273.2" y="250.8">.020</text>
<text x="259" y="253.6">10GA</text>
<text x="259.7" y="256.3">7GA</text>
<text x="268.3" y="256.3">.040</text>
<text x="269" y="253.6">.030</text>
<text x="256.3" y="259.1">OVER</text>
<text x="259.2" y="261.9">ANGLE</text>
<text x="263.1" y="259.1">7GA</text>
<text x="270.6" y="261.9">.5</text>
<text x="271.8" y="259.1">.060</text>
</g>
</svg>
